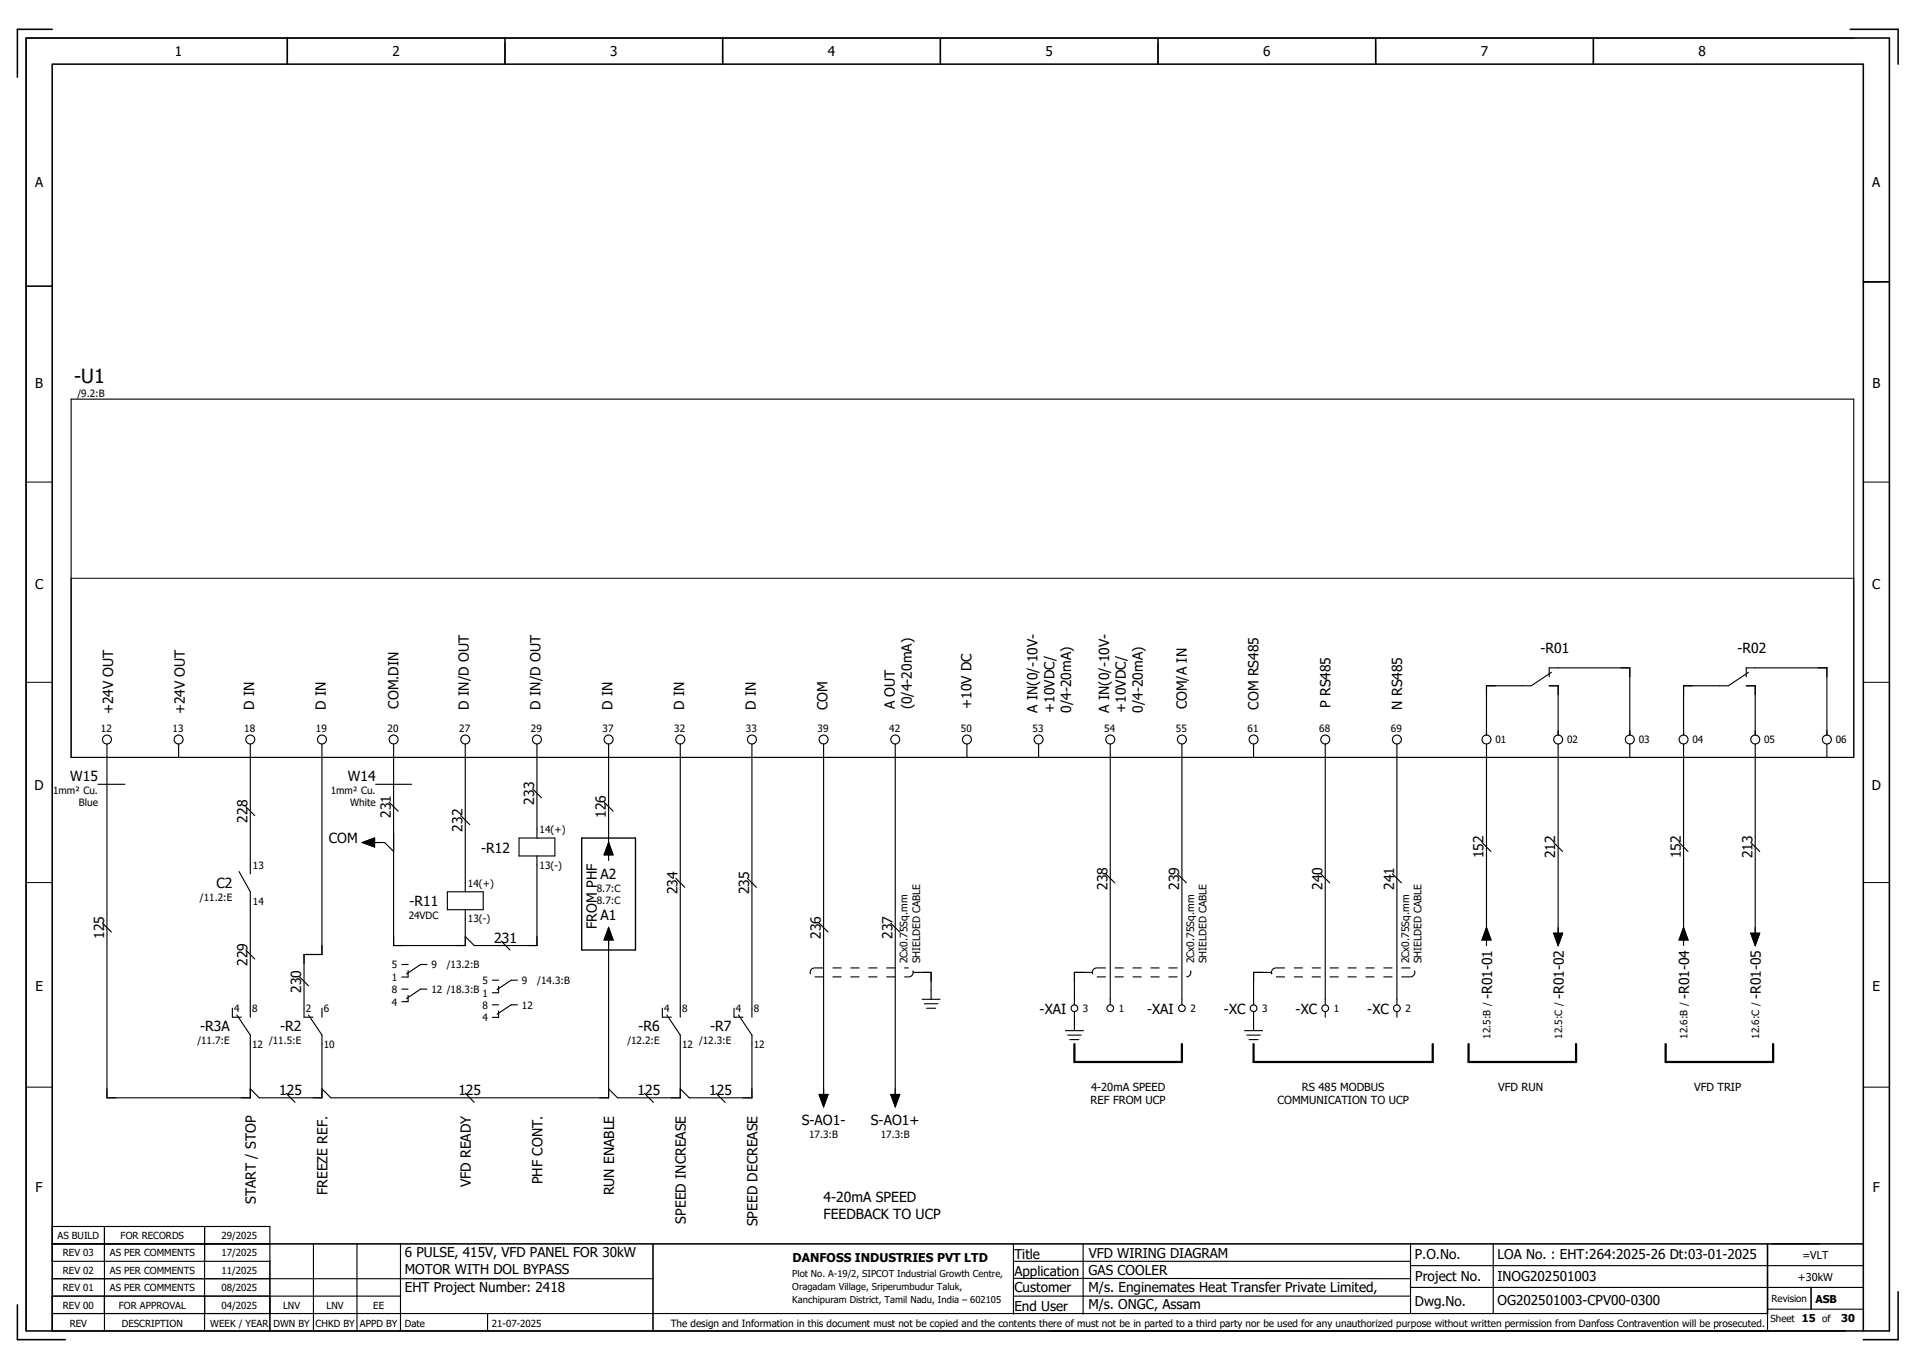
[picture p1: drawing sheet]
<svg xmlns="http://www.w3.org/2000/svg" width="428mm" height="305mm" viewBox="0 0 428 305" stroke-linecap="round" stroke-linejoin="round" font-family="sans-serif">
<g fill="none" stroke="#000" stroke-width=".35">
<path d="M5.8 8.5h416v288.7h-416zM11.7 6.5h-7.8v10.7M64.1 8.5v5.8M112.7 8.5v5.8M161.3 8.5v5.8M209.9 8.5v5.8M258.5 8.5v5.8M307.1 8.5v5.8M355.7 8.5v5.8M413.1 6.5h10.7v7.8M5.8 63.9h5.9M416 62.9h5.8"/>
<path d="M11.7 277.7h404.3M145.8 277.7v19.5M394.6 277.7v15.6M3.9 291.3v7.8h10.7M11.7 297.2v-282.9h404.3v282.9M60.3 281.6v15.6M404.3 287.5v4.8M423.8 288.4v10.7h-7.8"/>
</g>
<g fill="none" stroke="#000" stroke-width=".22">
<path d="M64.1 8.5v5.8M112.7 9.5v4.8M161.3 9.5v4.8M258.5 9.5v4.8M307.1 9.5v4.8M355.7 9.5v4.8M414.1 8.5h-408.3v288.7M421.8 62.9l-5.8 .1M5.8 107.6h5.9M416 107.6h5.8M15.9 129.1h398v40h-398zM5.8 152.3h5.9"/>
<path d="M416 152.3h5.8M5.8 197.1h5.9M416 197.1h5.8M5.8 242.7h5.9M416 242.7h5.8"/>
</g>
<g fill="none" stroke="#000" stroke-width=".25">
<path d="M15.9 89.1h398v80h-398zM345.9 153.1h2v11M345.9 151.1v-2h18v15M346.4 150.1l-4.5 3h-10v11M389.9 153.1h2v11M389.9 151.1v-2h18v15M390.4 150.1l-4.5 3h-10v11M21.9 175.1h6M23.9 166.1v79h32v-14l-3-4.5M39.9 166.1v3M55.9 166.1v29M71.9 166.1v47h-4v14h2"/>
<path d="M83.9 175.1h8M86.9 179.1l2 2M87.9 166.1v45h16v-8M103.9 166.1v33M118.9 176.1l2 2M119.9 166.1v21M134.9 179.1l2 2M135.9 166.1v26M151.9 166.1v61M167.9 166.1v61M183.9 166.1v79M199.9 166.1v79"/>
<path d="M215.9 166.1v3M231.9 166.1v3M247.9 166.1v58.3M263.9 166.1v58.3M279.9 166.1v3M295.9 166.1v58.3M311.9 166.1v58.3M331.9 166.1v45M347.9 166.1v43M363.9 166.1v3M375.9 166.1v45M391.9 166.1v43"/>
<path d="M407.9 166.1v3M53.4 194.6l2.5 4.5v28M54.9 180.1l2 2M80.9 188.1l2.7-1v2zM82.9 188.1h3l2 2M99.9 199.1h8v4h-8zM102.9 182.1l2 2M115.9 187.1h8v4h-8zM119.9 191.1v20h-14l-2-2M135.9 188.1l1 2.8h-2zM150.9 196.1l2 2M166.9 196.1l2 2"/>
<path d="M246.9 195.1l2 2M262.9 195.1l2 2M294.9 195.1l2 2M310.9 195.1l2 2M330.9 188.1l2 2M346.9 188.1l2 2M374.9 188.1l2 2M390.9 188.1l2 2M22.9 206.1l2 2M54.9 212.1l2 2M66.9 218.1l2 2M89.7 215.4h1.4"/>
<path d="M91.1 216.8v1.4h-1.4M95.3 215.4h-1.4l-3.1 2.1M109.9 218.9h1.4M111.9 210.1l2 2M115.5 218.9h-1.4l-3.1 2.1M135.9 209.9v35.2h-62l-2-2M135.9 207.1l1 2.8h-2zM182.9 206.1l2 2M198.9 206.1l2 2M203.9 217.1h4v6M243.9 217.1h-4v7.3M283.9 217.1h-4v7.3"/>
<path d="M331.9 207.1l1 2.8h-2zM346.9 208.4h2l-1 2.7zM375.9 207.1l1 2.8h-2zM390.9 208.4h2l-1 2.7zM51.9 225.1v2h2M68.9 226.6l3 4.5v14h-14l-2-2M71.9 225.1v2M89.7 220.9h1.4M91.1 222.3v1.4h-1.4M95.3 220.9h-1.4l-3.1 2.1M109.9 224.4h1.4M111.3 220.3v1.4h-1.4"/>
<path d="M111.3 225.8v1.4h-1.4M115.5 224.4h-1.4l-3.1 2.1M147.9 225.1v2h2M148.9 226.6l3 4.5v14h-14l-2-2M163.9 225.1v2h2M164.9 226.6l3 4.5v14h-14l-2-2M205.9 223.1h4M206.4 224.1h3M206.9 225.1h2M237.9 230.1h4M238.4 231.1h3M238.9 232.1h2"/>
<path d="M239.9 225.9v4.2M277.9 230.1h4M278.4 231.1h3M278.9 232.1h2M279.9 225.9v4.2M295.9 225.9v1.2M311.9 225.9v1.2M63.9 244.1l2 2M103.9 244.1l2 2M143.9 244.1l2 2M159.9 244.1l2 2M182.9 244.4h2l-1 2.7z"/>
<path d="M198.9 244.4h2l-1 2.7zM11.7 273.8h48.6v7.8h-48.6zM11.7 277.7h48.6M23.3 273.8v23.4M45.7 273.8v23.4M70 277.7v19.5M79.7 277.7v19.5M89.4 277.7v19.5M226.3 277.8v15.6M241.8 277.9v15.5M314.9 277.7v15.6M333.4 277.7v15.6"/>
<path d="M395.6 277.7h10.7M11.7 285.5h134.1M11.7 293.3h382.9M60.3 289.4v3.9M108.9 293.3v3.9M226.5 285.4l88.4 .1M226.5 289.4h88.4M226.5 281.6h88.4M314.9 287.5h101.1M314.9 282.6h101.1M394.6 285.5v11.7h-382.9v-7.8h77.7M394.6 292.3h21.4"/>
<circle cx="23.9" cy="165.1" r="1"/>
<circle cx="39.9" cy="165.1" r="1"/>
<circle cx="55.9" cy="165.1" r="1"/>
<circle cx="71.9" cy="165.1" r="1"/>
<circle cx="87.9" cy="165.1" r="1"/>
<circle cx="103.9" cy="165.1" r="1"/>
<circle cx="119.9" cy="165.1" r="1"/>
<circle cx="135.9" cy="165.1" r="1"/>
<circle cx="151.9" cy="165.1" r="1"/>
<circle cx="167.9" cy="165.1" r="1"/>
<circle cx="183.9" cy="165.1" r="1"/>
<circle cx="199.9" cy="165.1" r="1"/>
<circle cx="215.9" cy="165.1" r="1"/>
<circle cx="231.9" cy="165.1" r="1"/>
<circle cx="247.9" cy="165.1" r="1"/>
<circle cx="263.9" cy="165.1" r="1"/>
<circle cx="279.9" cy="165.1" r="1"/>
<circle cx="295.9" cy="165.1" r="1"/>
<circle cx="311.9" cy="165.1" r="1"/>
<circle cx="331.9" cy="165.1" r="1"/>
<circle cx="347.9" cy="165.1" r="1"/>
<circle cx="363.9" cy="165.1" r="1"/>
<circle cx="375.9" cy="165.1" r="1"/>
<circle cx="391.9" cy="165.1" r="1"/>
<circle cx="407.9" cy="165.1" r="1"/>
<circle cx="239.9" cy="225.1" r=".75"/>
<circle cx="247.9" cy="225.1" r=".75"/>
<circle cx="263.9" cy="225.1" r=".75"/>
<circle cx="279.9" cy="225.1" r=".75"/>
<circle cx="295.9" cy="225.1" r=".75"/>
<circle cx="311.9" cy="225.1" r=".75"/>
</g>
<path d="M239.9 233.1v4h24v-4M279.9 233.1v4h40v-4M327.9 233.1v4h24v-4M371.9 233.1v4h24v-4" fill="none" stroke="#000" stroke-width=".5"/>
<path d="M129.9 187.1h12v25h-12z" fill="none" stroke="#000" stroke-width=".3"/>
<path d="M181.9 218.1h21M181.9 216.1h21M181.9 216.1a1 1 0 0 0-1 1 1 1 0 0 0 1 1M202.9 218.1a1 1 0 0 0 1-1 1 1 0 0 0-1-1M244.9 218.1h20M244.9 216.1h20M244.9 216.1a1 1 0 0 0-1 1 1 1 0 0 0 1 1M264.9 218.1a1 1 0 0 0 1-1 1 1 0 0 0-1-1M284.9 218.1h30M284.9 216.1h30M284.9 216.1a1 1 0 0 0-1 1 1 1 0 0 0 1 1M314.9 218.1a1 1 0 0 0 1-1 1 1 0 0 0-1-1" fill="none" stroke="#000" stroke-width=".25" stroke-dasharray="2 2" stroke-linecap="butt"/>
<path d="M80.9 188.1l2.7-1v2zM135.9 188.1l1 2.8h-2zM135.9 207.1l1 2.8h-2zM331.9 207.1l1 2.8h-2zM346.9 208.4h2l-1 2.7zM375.9 207.1l1 2.8h-2zM390.9 208.4h2l-1 2.7zM182.9 244.4h2l-1 2.7zM198.9 244.4h2l-1 2.7z" fill="#000" stroke="#000" stroke-width=".22"/>
<text font-size="4.3" x="16.6" y="85.5">-U1</text>
<g font-size="3.1">
<text x="344" y="145.9">-R01</text>
<text x="387.9" y="145.9">-R02</text>
<text x="25.3" y="159.5" transform="rotate(-90 25.3 159.5)">+24V OUT</text>
<text x="41.3" y="159.5" transform="rotate(-90 41.3 159.5)">+24V OUT</text>
<text x="56.7" y="158.5" transform="rotate(-90 56.7 158.5)">D IN</text>
<text x="72.7" y="158.5" transform="rotate(-90 72.7 158.5)">D IN</text>
<text x="89" y="158.2" transform="rotate(-90 89 158.2)">COM.DIN</text>
<text x="104.7" y="158.4" transform="rotate(-90 104.7 158.4)">D IN/D OUT</text>
<text x="120.7" y="158.4" transform="rotate(-90 120.7 158.4)">D IN/D OUT</text>
<text x="136.7" y="158.5" transform="rotate(-90 136.7 158.5)">D IN</text>
<text x="152.7" y="158.5" transform="rotate(-90 152.7 158.5)">D IN</text>
<text x="168.7" y="158.5" transform="rotate(-90 168.7 158.5)">D IN</text>
<text x="184.7" y="158.6" transform="rotate(-90 184.7 158.6)">COM</text>
<text x="199.8" y="158.4" transform="rotate(-90 199.8 158.4)">A OUT</text>
<text x="203.6" y="158.4" transform="rotate(-90 203.6 158.4)">(0/4-20mA)</text>
<text x="216.9" y="158.3" transform="rotate(-90 216.9 158.3)">+10V DC</text>
<text x="231.6" y="159.2" transform="rotate(-90 231.6 159.2)">A IN(0/-10V-</text>
<text x="235.4" y="159.2" transform="rotate(-90 235.4 159.2)">+10VDC/</text>
<text x="239.1" y="159.2" transform="rotate(-90 239.1 159.2)">0/4-20mA)</text>
<text x="247.6" y="159.2" transform="rotate(-90 247.6 159.2)">A IN(0/-10V-</text>
<text x="251.4" y="159.2" transform="rotate(-90 251.4 159.2)">+10VDC/</text>
<text x="255.1" y="159.2" transform="rotate(-90 255.1 159.2)">0/4-20mA)</text>
<text x="265" y="158.4" transform="rotate(-90 265 158.4)">COM/A IN</text>
<text x="281" y="158.4" transform="rotate(-90 281 158.4)">COM RS485</text>
<text x="297.1" y="158.1" transform="rotate(-90 297.1 158.1)">P RS485</text>
<text x="313.1" y="158.5" transform="rotate(-90 313.1 158.5)">N RS485</text>
<text x="15.7" y="174.5">W15</text>
<text x="77.7" y="174.5">W14</text>
<text x="119.2" y="179.7" transform="rotate(-90 119.2 179.7)">233</text>
<text x="55.2" y="183.7" transform="rotate(-90 55.2 183.7)">228</text>
<text x="87.2" y="182.7" transform="rotate(-90 87.2 182.7)">231</text>
<text x="103.2" y="185.7" transform="rotate(-90 103.2 185.7)">232</text>
<text x="135.2" y="182.7" transform="rotate(-90 135.2 182.7)">126</text>
<text x="73.4" y="188.1">COM</text>
<text x="107.4" y="190.4">-R12</text>
<text x="331.2" y="191.7" transform="rotate(-90 331.2 191.7)">152</text>
<text x="347.2" y="191.7" transform="rotate(-90 347.2 191.7)">212</text>
<text x="375.2" y="191.7" transform="rotate(-90 375.2 191.7)">152</text>
<text x="391.2" y="191.7" transform="rotate(-90 391.2 191.7)">213</text>
<text x="134.1" y="196.2">A2</text>
<text x="48.3" y="198.4">C2</text>
<text x="91.4" y="202.4">-R11</text>
<text x="151.2" y="199.7" transform="rotate(-90 151.2 199.7)">234</text>
<text x="167.2" y="199.7" transform="rotate(-90 167.2 199.7)">235</text>
<text x="247.2" y="198.7" transform="rotate(-90 247.2 198.7)">238</text>
<text x="263.2" y="198.7" transform="rotate(-90 263.2 198.7)">239</text>
<text x="295.2" y="198.7" transform="rotate(-90 295.2 198.7)">240</text>
<text x="311.2" y="198.7" transform="rotate(-90 311.2 198.7)">241</text>
<text x="23.2" y="209.7" transform="rotate(-90 23.2 209.7)">125</text>
<text x="133.2" y="207.4" transform="rotate(-90 133.2 207.4)">FROM PHF</text>
<text x="134.1" y="205.5">A1</text>
<text x="183.2" y="209.7" transform="rotate(-90 183.2 209.7)">236</text>
<text x="199.2" y="209.7" transform="rotate(-90 199.2 209.7)">237</text>
<text x="55.2" y="215.7" transform="rotate(-90 55.2 215.7)">229</text>
<text x="110.3" y="210.5">231</text>
<text x="67.2" y="221.7" transform="rotate(-90 67.2 221.7)">230</text>
<text x="232.1" y="226.5">-XAI</text>
<text x="256.1" y="226.5">-XAI</text>
<text x="273.3" y="226.5">-XC</text>
<text x="289.3" y="226.5">-XC</text>
<text x="305.3" y="226.5">-XC</text>
<text x="333.1" y="223.1" transform="rotate(-90 333.1 223.1)">-R01-01</text>
<text x="349.1" y="223.1" transform="rotate(-90 349.1 223.1)">-R01-02</text>
<text x="377.1" y="223.1" transform="rotate(-90 377.1 223.1)">-R01-04</text>
<text x="393.1" y="223.1" transform="rotate(-90 393.1 223.1)">-R01-05</text>
<text x="44.7" y="230.3">-R3A</text>
<text x="62.6" y="230.3">-R2</text>
<text x="142.6" y="230.3">-R6</text>
<text x="158.6" y="230.3">-R7</text>
<text x="62.3" y="244.5">125</text>
<text x="102.3" y="244.5">125</text>
<text x="142.3" y="244.5">125</text>
<text x="158.3" y="244.5">125</text>
<text x="179" y="251.2">S-AO1-</text>
<text x="194.4" y="251.2">S-AO1+</text>
<text x="57.1" y="268.8" transform="rotate(-90 57.1 268.8)">START / STOP</text>
<text x="73.1" y="266.8" transform="rotate(-90 73.1 266.8)">FREEZE REF.</text>
<text x="105.1" y="265.1" transform="rotate(-90 105.1 265.1)">VFD READY</text>
<text x="121.1" y="264.4" transform="rotate(-90 121.1 264.4)">PHF CONT.</text>
<text x="137.1" y="266.9" transform="rotate(-90 137.1 266.9)">RUN ENABLE</text>
<text x="183.9" y="268.5">4-20mA SPEED</text>
<text x="153.1" y="273.2" transform="rotate(-90 153.1 273.2)">SPEED INCREASE</text>
<text x="169.1" y="273.8" transform="rotate(-90 169.1 273.8)">SPEED DECREASE</text>
<text x="183.9" y="272.2">FEEDBACK TO UCP</text>
</g>
<g font-size="3">
<text x="39" y="12.6">1</text>
<text x="87.6" y="12.6">2</text>
<text x="136.2" y="12.6">3</text>
<text x="184.8" y="12.6">4</text>
<text x="233.4" y="12.6">5</text>
<text x="282" y="12.6">6</text>
<text x="330.6" y="12.6">7</text>
<text x="379.2" y="12.6">8</text>
<text x="7.8" y="41.8">A</text>
<text x="418" y="41.8">A</text>
<text x="7.9" y="86.7">B</text>
<text x="418" y="86.7">B</text>
<text x="7.8" y="131.6">C</text>
<text x="418" y="131.6">C</text>
<text x="7.7" y="176.5">D</text>
<text x="417.9" y="176.5">D</text>
<text x="7.9" y="221.3">E</text>
<text x="418.1" y="221.3">E</text>
<text x="8" y="266.2">F</text>
<text x="418.1" y="266.2">F</text>
<text x="90.4" y="280.8">6 PULSE, 415V, VFD PANEL FOR 30kW</text>
<text x="226.5" y="281">Title</text>
<text x="243.1" y="280.8">VFD WIRING DIAGRAM</text>
<text x="315.9" y="281">P.O.No.</text>
<text x="334.4" y="281.1">LOA No. : EHT:264:2025-26 Dt:03-01-2025</text>
<text x="90.4" y="284.4">MOTOR WITH DOL BYPASS</text>
<text x="226.5" y="284.9">Application</text>
<text x="243" y="284.6">GAS COOLER</text>
<text x="316" y="286">Project No.</text>
<text x="334.4" y="286.1">INOG202501003</text>
<text x="90.4" y="288.4">EHT Project Number: 2418</text>
<text x="226.5" y="292.7">End User</text>
<text x="226.5" y="288.5">Customer</text>
<text x="243" y="292.3">M/s. ONGC, Assam</text>
<text x="243" y="288.5">M/s. Enginemates Heat Transfer Private Limited,</text>
<text x="315.9" y="291.7">Dwg.No.</text>
<text x="334.4" y="291.3">OG202501003-CPV00-0300</text>
</g>
<text font-size="2.7" x="177" y="281.7">DANFOSS INDUSTRIES PVT LTD</text>
<g font-size="2.5">
<text x="243.6" y="243.6">4-20mA SPEED</text>
<text x="290.7" y="243.6">RS 485 MODBUS</text>
<text x="334.5" y="243.6">VFD RUN</text>
<text x="378.2" y="243.6">VFD TRIP</text>
<text x="243.5" y="246.6">REF FROM UCP</text>
<text x="285.2" y="246.6">COMMUNICATION TO UCP</text>
</g>
<g font-size="2.4">
<text x="402.4" y="281.1">=VLT</text>
<text x="401.4" y="286">+30kW</text>
<text x="405.3" y="290.8">ASB</text>
<text x="411.1" y="295.2">30</text>
</g>
<g font-size="2.3">
<text x="202.6" y="215.1" transform="rotate(-90 202.6 215.1)">2Cx0.75Sq.mm</text>
<text x="205.4" y="215.1" transform="rotate(-90 205.4 215.1)">SHIELDED CABLE</text>
<text x="266.6" y="215.1" transform="rotate(-90 266.6 215.1)">2Cx0.75Sq.mm</text>
<text x="269.4" y="215.1" transform="rotate(-90 269.4 215.1)">SHIELDED CABLE</text>
<text x="314.6" y="215.1" transform="rotate(-90 314.6 215.1)">2Cx0.75Sq.mm</text>
<text x="317.4" y="215.1" transform="rotate(-90 317.4 215.1)">SHIELDED CABLE</text>
</g>
<g font-size="2.2">
<text x="17.3" y="88.7">/9.2:B</text>
<text x="22.5" y="163.4">12</text>
<text x="38.5" y="163.4">13</text>
<text x="54.5" y="163.4">18</text>
<text x="70.5" y="163.4">19</text>
<text x="86.5" y="163.4">20</text>
<text x="102.5" y="163.4">27</text>
<text x="118.5" y="163.4">29</text>
<text x="134.5" y="163.4">37</text>
<text x="150.5" y="163.4">32</text>
<text x="166.5" y="163.4">33</text>
<text x="182.5" y="163.4">39</text>
<text x="198.5" y="163.4">42</text>
<text x="214.5" y="163.4">50</text>
<text x="230.5" y="163.4">53</text>
<text x="246.5" y="163.4">54</text>
<text x="262.5" y="163.4">55</text>
<text x="278.5" y="163.4">61</text>
<text x="294.5" y="163.4">68</text>
<text x="310.5" y="163.4">69</text>
<text x="333.9" y="166">01</text>
<text x="349.9" y="166">02</text>
<text x="365.9" y="166">03</text>
<text x="377.9" y="166">04</text>
<text x="393.9" y="166">05</text>
<text x="409.9" y="166">06</text>
<text x="11.8" y="177.4">1mm² Cu.</text>
<text x="73.8" y="177.4">1mm² Cu.</text>
<text x="17.6" y="180.1">Blue</text>
<text x="78.2" y="180.1">White</text>
<text x="120.5" y="186.1">14(+)</text>
<text x="56.5" y="194.1">13</text>
<text x="120.5" y="194">13(-)</text>
<text x="44.6" y="201.2">/11.2:E</text>
<text x="56.5" y="202">14</text>
<text x="104.5" y="198.1">14(+)</text>
<text x="133.3" y="201.9">8.7:C</text>
<text x="133.3" y="199.1">8.7:C</text>
<text x="91.2" y="205.2">24VDC</text>
<text x="104.5" y="206">13(-)</text>
<text x="87.5" y="219">1</text>
<text x="87.5" y="216.2">5</text>
<text x="87.5" y="221.7">8</text>
<text x="96.3" y="216.2">9</text>
<text x="96.3" y="221.7">12 /18.3:B</text>
<text x="99.8" y="216.2">/13.2:B</text>
<text x="107.7" y="219.7">5</text>
<text x="116.5" y="219.7">9</text>
<text x="120" y="219.7">/14.3:B</text>
<text x="52.3" y="226.1">4</text>
<text x="56.3" y="226.1">8</text>
<text x="68.3" y="226.1">2</text>
<text x="72.3" y="226.1">6</text>
<text x="87.5" y="224.5">4</text>
<text x="107.7" y="222.5">1</text>
<text x="107.7" y="225.2">8</text>
<text x="116.5" y="225.2">12</text>
<text x="148.3" y="226.1">4</text>
<text x="152.3" y="226.1">8</text>
<text x="164.3" y="226.1">4</text>
<text x="168.3" y="226.1">8</text>
<text x="241.8" y="226">3</text>
<text x="249.8" y="226">1</text>
<text x="265.8" y="226">2</text>
<text x="281.8" y="226">3</text>
<text x="297.8" y="226">1</text>
<text x="313.8" y="226">2</text>
<text x="44.1" y="233.2">/11.7:E</text>
<text x="56.3" y="234">12</text>
<text x="60.1" y="233.2">/11.5:E</text>
<text x="72.3" y="234">10</text>
<text x="107.7" y="228">4</text>
<text x="140.1" y="233.2">/12.2:E</text>
<text x="152.3" y="234">12</text>
<text x="156.1" y="233.2">/12.3:E</text>
<text x="168.3" y="234">12</text>
<text x="332.8" y="231.9" transform="rotate(-90 332.8 231.9)">12.5:B /</text>
<text x="348.8" y="231.9" transform="rotate(-90 348.8 231.9)">12.5:C /</text>
<text x="376.8" y="231.9" transform="rotate(-90 376.8 231.9)">12.6:B /</text>
<text x="392.8" y="231.9" transform="rotate(-90 392.8 231.9)">12.6:C /</text>
<text x="180.7" y="254.1">17.3:B</text>
<text x="196.7" y="254.1">17.3:B</text>
<text x="12.9" y="276.7">AS BUILD</text>
<text x="14" y="280.5">REV 03</text>
<text x="24.5" y="280.5">AS PER COMMENTS</text>
<text x="26.9" y="276.7">FOR RECORDS</text>
<text x="49.5" y="280.5">17/2025</text>
<text x="49.5" y="276.7">29/2025</text>
<text x="14" y="284.4">REV 02</text>
<text x="24.5" y="284.4">AS PER COMMENTS</text>
<text x="49.5" y="284.4">11/2025</text>
<text x="14" y="292.2">REV 00</text>
<text x="14" y="288.3">REV 01</text>
<text x="24.5" y="288.3">AS PER COMMENTS</text>
<text x="26.5" y="292.2">FOR APPROVAL</text>
<text x="49.5" y="288.3">08/2025</text>
<text x="49.5" y="292.2">04/2025</text>
<text x="63.2" y="292.2">LNV</text>
<text x="72.9" y="292.2">LNV</text>
<text x="83.3" y="292.2">EE</text>
<text x="395.5" y="290.7">Revision</text>
<text x="15.6" y="296.2">REV</text>
<text x="27.2" y="296.2">DESCRIPTION</text>
<text x="47" y="296.2">WEEK / YEAR</text>
<text x="61.1" y="296.2">DWN BY</text>
<text x="70.5" y="296.2">CHKD BY</text>
<text x="80.4" y="296.2">APPD BY</text>
<text x="90.4" y="296.2">Date</text>
<text x="109.8" y="296.2">21-07-2025</text>
<text x="149.7" y="296.3">The design and Information in this document must not be copied and the contents there of must not be in parted to a third party nor be used for any unauthorized purpose without written permission from Danfoss Contravention will be prosecuted.</text>
<text x="395.3" y="295.1">Sheet 15 of</text>
</g>
<g font-size="2.1">
<text x="176.9" y="285">Plot No. A-19/2, SIPCOT Industrial Growth Centre,</text>
<text x="176.9" y="287.9">Oragadam Village, Sriperumbudur Taluk,</text>
<text x="176.9" y="290.9">Kanchipuram District, Tamil Nadu, India – 602105</text>
</g>
</svg>
